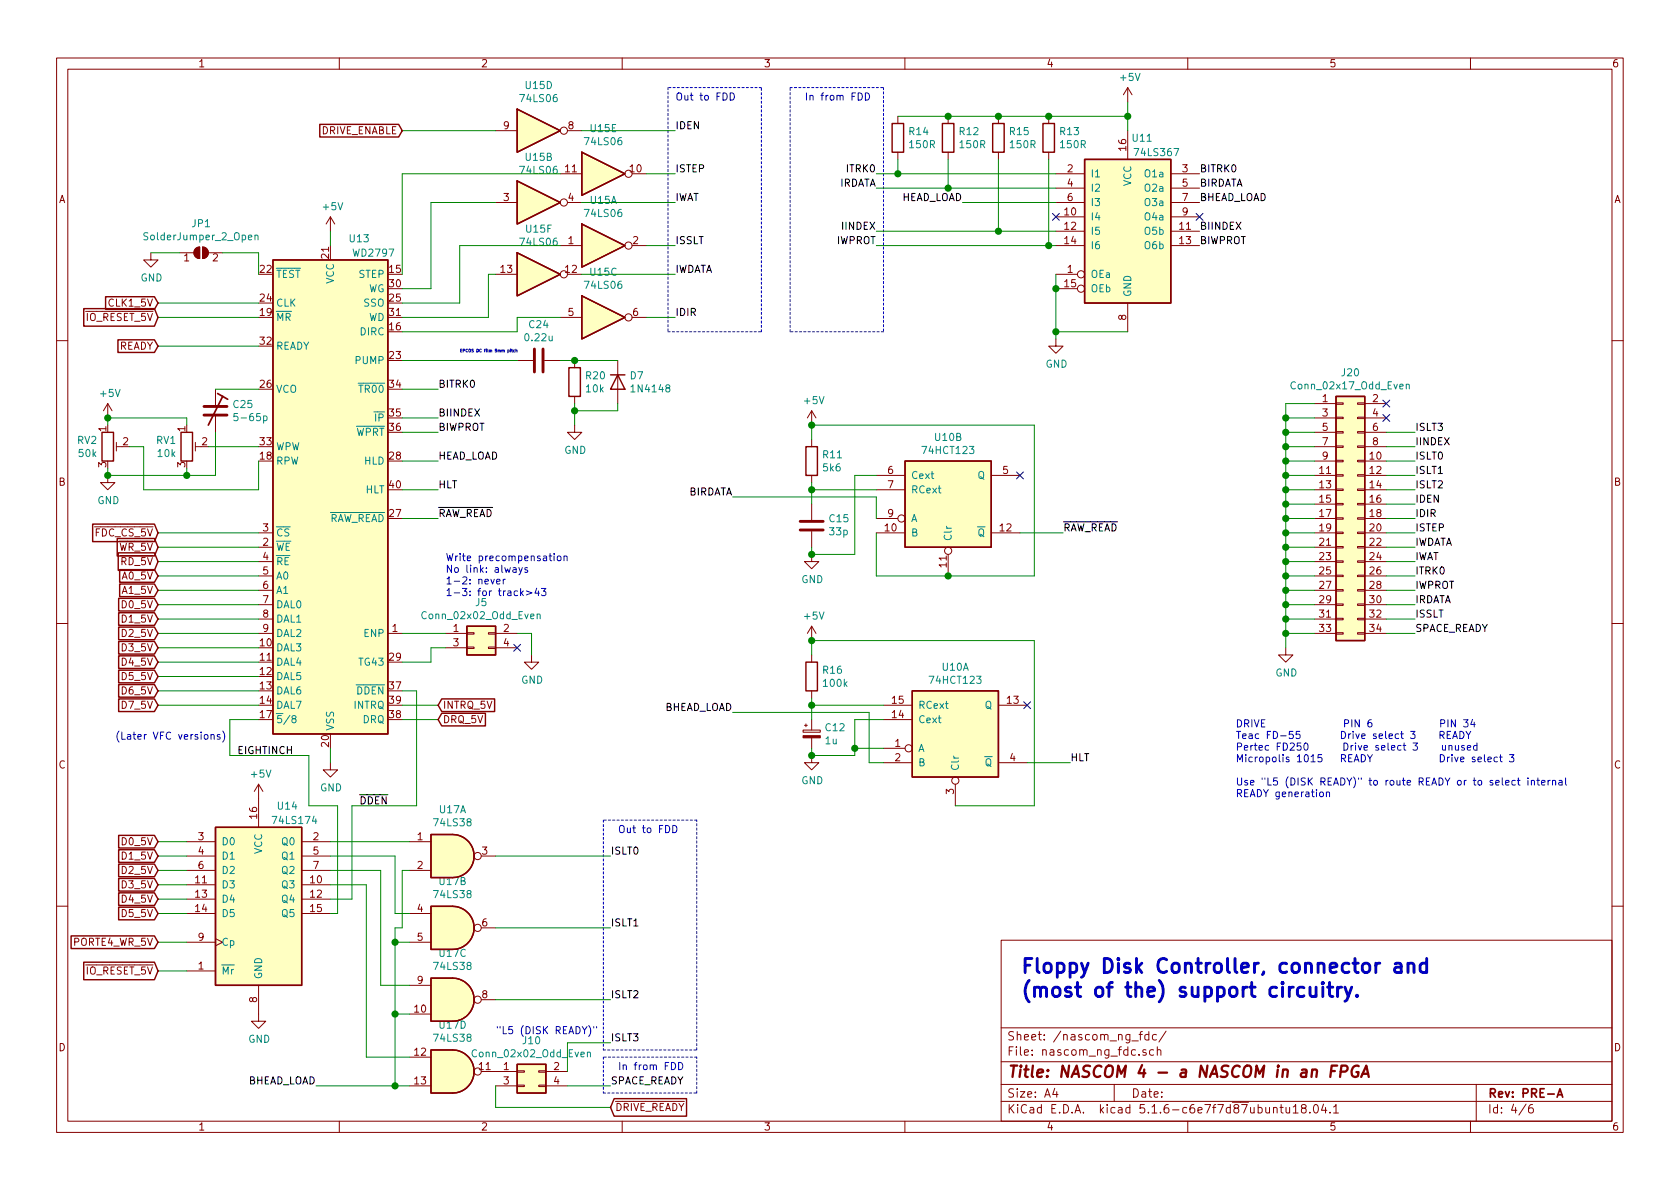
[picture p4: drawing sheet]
<svg xmlns="http://www.w3.org/2000/svg" width="297mm" height="210mm" viewBox="0 0 297 210" stroke-linecap="round" stroke-linejoin="round" font-family="sans-serif">
<g fill="none" stroke="#840000" stroke-width=".18">
<path d="M10 10.3h277v189.9h-277zM12 12.2h273v186.1h-273zM60 10.3v1.9M110 10.3v1.9M160 10.3v1.9M199.4 15.5v2.5M199.4 15.5l-.8 1.3M199.4 15.5l.8 1.3M210 10.3v1.9M260 10.3v1.9M58.4 38.3l-.7 1.3M58.4 38.3v2.6"/>
<path d="M58.4 38.3l.8 1.3M87.6 35.8h3.8M87.6 23.1h3.8M99.1 30.7h3.8M100.3 35.8h2.6M100.3 23.1h2.6M111.8 30.7h2.5M158.7 20.6v1.2M158.7 26.9v1.3M167.6 20.6v1.2M167.6 26.9v1.3M176.5 20.6v1.2"/>
<path d="M176.5 26.9v1.3M185.4 20.6v1.2M185.4 26.9v1.3M186.7 38.3h5.1M186.7 30.7h5.1M186.7 33.3h5.1M186.7 35.8h5.1M199.4 23.1v5.1M207 38.3h5.1M207 30.7h5.1M207 33.3h5.1M207 35.8h5.1"/>
<path d="M26.7 44.7v1.3h1.2l-1.2 1.2-1.3-1.2h1.3M31.7 44.7h2.6M34.6 43.9l.7-.2v2a1.02 1.02 0 0 1-1-.7 1.02 1.02 0 0 1 .3-1.1zM35.8 43.7a1.02 1.02 0 0 1 1 1 1.02 1.02 0 0 1-1 1zM36.8 44.7h2.6M87.6 48.5h3.8M99.1 43.4h3.8M99.1 56.1h3.8M100.3 48.5h2.6M111.8 43.4h2.5M111.8 56.1h2.5M186.7 59.9v1.3h1.3l-1.3 1.3-1.3-1.3h1.3"/>
<path d="M186.7 48.5h3.8M186.7 40.9h5.1M186.7 43.4h5.1M186.7 51h3.8M199.4 53.6v5.1M207 40.9h5.1M207 43.4h5.1M10 60.2h2M19 71.4l-.7 1.2M19 71.4v2.5M19 71.4l.8 1.2M20.6 79h1"/>
<path d="M20.6 78.2v1.6M34.5 79h1.1M34.5 78.2v1.6M38.1 68.8v3.1M38.1 73.4v3M91.4 63.7h2.8M96.3 63.7h2.8M101.6 75.2v1.2h1.3l-1.3 1.3-1.3-1.3h1.3M101.6 63.7v1.3M101.6 70.1v1.3M109.2 63.7v7.7M143.5 72.6v2.6"/>
<path d="M143.5 77.7v1.3M143.5 72.6l-.8 1.3M143.5 72.6l.8 1.3M232.4 71.4h3.8M232.4 73.9h3.8M232.4 76.4h3.8M232.4 79h3.8M236.2 78.9h1.3v.2h-1.3zM236.2 76.3h1.3v.3h-1.3zM236.2 73.8h1.3v.2h-1.3zM236.2 71.2h1.3v.3h-1.3zM240 78.9h1.3v.2h-1.3z"/>
<path d="M240 76.3h1.3v.3h-1.3zM240 73.8h1.3v.2h-1.3zM240 71.2h1.3v.3h-1.3zM241.3 71.4h3.8M241.3 73.9h3.8M241.3 76.4h3.8M241.3 79h3.8M285 60.2h2M19 84.1v1.2h1.3l-1.3 1.3-1.2-1.3h1.2M45.7 94.2h2.6M45.7 96.8h2.6M45.7 99.3h2.6"/>
<path d="M143.5 98v1.3h1.3l-1.3 1.3-1.3-1.3h1.3M143.5 84.1v1.2M143.5 89.1v2.8M143.5 94v2.8M154.9 94.2h5.1M154.9 84.1h5.1M154.9 86.6h5.1M154.9 91.7h3.8M167.6 98v3.8M175.3 94.2h5M175.3 84.1h5M232.4 94.2h3.8"/>
<path d="M232.4 84.1h3.8M232.4 86.6h3.8M232.4 91.7h3.8M232.4 96.8h3.8M232.4 99.3h3.8M232.4 81.5h3.8M232.4 89.1h3.8M236.2 96.6h1.3v.3h-1.3zM236.2 99.2h1.3v.2h-1.3zM236.2 94.1h1.3v.3h-1.3zM236.2 89h1.3v.3h-1.3zM236.2 86.5h1.3v.2h-1.3z"/>
<path d="M236.2 83.9h1.3v.3h-1.3zM236.2 81.4h1.3v.3h-1.3zM236.2 91.6h1.3v.2h-1.3zM240 96.6h1.3v.3h-1.3zM240 99.2h1.3v.2h-1.3zM240 94.1h1.3v.3h-1.3zM240 89h1.3v.3h-1.3zM240 86.5h1.3v.2h-1.3zM240 83.9h1.3v.3h-1.3zM240 81.4h1.3v.3h-1.3zM240 91.6h1.3v.2h-1.3zM241.3 94.2h3.8"/>
<path d="M241.3 84.1h3.8M241.3 86.6h3.8M241.3 91.7h3.8M241.3 96.8h3.8M241.3 99.3h3.8M241.3 81.5h3.8M241.3 89.1h3.8M10 110.3h2M45.7 112h2.6M45.7 101.8h2.6M45.7 104.4h2.6M45.7 106.9h2.6"/>
<path d="M45.7 109.5h2.6M68.6 112h2.5M78.7 112h3.8M78.7 114.5h3.8M82.5 114.4h1.3v.3h-1.3zM82.5 111.9h1.3v.2h-1.3zM86.4 114.4h1.2v.3h-1.2zM86.4 111.9h1.2v.2h-1.2zM87.6 112h3.8M87.6 114.5h3.8M94 115.8v1.3h1.2l-1.2 1.3-1.3-1.3h1.3M143.5 110.7v2.6"/>
<path d="M143.5 115.8v1.3M143.5 110.7l-.8 1.3M143.5 110.7l.8 1.3M227.3 114.5v1.3h1.3l-1.3 1.3-1.2-1.3h1.2M232.4 112h3.8M232.4 101.8h3.8M232.4 104.4h3.8M232.4 106.9h3.8M232.4 109.5h3.8M236.2 101.7h1.3v.3h-1.3zM236.2 104.3h1.3v.2h-1.3zM236.2 106.8h1.3v.3h-1.3z"/>
<path d="M236.2 109.3h1.3v.3h-1.3zM236.2 111.9h1.3v.2h-1.3zM240 101.7h1.3v.3h-1.3zM240 104.3h1.3v.2h-1.3zM240 106.8h1.3v.3h-1.3zM240 109.3h1.3v.3h-1.3zM240 111.9h1.3v.2h-1.3zM241.3 112h3.8M241.3 101.8h3.8M241.3 104.4h3.8M241.3 106.9h3.8M241.3 109.5h3.8"/>
<path d="M285 110.3h2M45.7 138.7v7.6M45.7 138.7l-.7 1.2M45.7 138.7l.8 1.2M58.4 134.9v1.2h1.3l-1.3 1.3-1.3-1.3h1.3M142 129.1h3v.4h-3zM142.2 128.3h.5M142.5 128v.5M143.5 133.6v1.3h1.3l-1.3 1.2-1.3-1.2h1.3M143.5 122.2v1.2M143.5 127.2v1.9M143.5 130.5v1.8"/>
<path d="M156.2 132.3h3.8M156.2 124.7h5.1M156.2 127.2h5.1M156.2 134.9h5.1M168.9 138.7v3.8M176.5 124.7h5.1M176.5 134.9h5.1M33 156.5h5.1M33 159h5.1M33 148.8h5.1M33 151.4h5.1M33 153.9h5.1"/>
<path d="M53.3 156.5h5.1M53.3 159h5.1M53.3 148.8h5.1M53.3 151.4h5.1M53.3 153.9h5.1M72.4 148.8h3.8M72.4 153.9h3.8M85.1 151.4h2.5M10 160.2h2M33 171.7h5.1M33 161.5h5.1M33 166.6h5.1"/>
<path d="M38.1 166l1.3 .6-1.3 .7M45.7 174.2v6.4h1.3l-1.3 1.3-1.3-1.3h1.3M53.3 161.5h5.1M72.4 161.5h3.8M72.4 166.6h3.8M72.4 179.3h3.8M72.4 174.2h3.8M85.1 176.8h2.5M85.1 164.1h2.5M177 166.3h108v32h-108zM285 160.2h2M60 198.3v1.9"/>
<path d="M72.4 192h3.8M72.4 186.9h3.8M85.1 189.5h6.3M87.6 192h3.8M91.4 191.9h1.3v.2h-1.3zM91.4 189.4h1.3v.2h-1.3zM95.2 191.9h1.3v.2h-1.3zM95.2 189.4h1.3v.2h-1.3zM96.5 189.5h3.8M96.5 192h3.8M110 198.3v1.9M160 198.3v1.9"/>
<path d="M177 194.8h108M177 191.8h108M177 187.8h108M177 181.8h108M186.5 192.5l-.4 1h1M186.8 193v1M197 191.8v3M201.4 182.9h.6M202 182.4l-.3 .1-.1 .1v1.3M202.6 185.7l-.3-.1-.2 .2v.2l.5 .2v.3h-.5M203.1 183l-.4-.1-.3 .3 .1 .6 .2 .1 .4-.1M203.1 182.4v1.5"/>
<path d="M204 185.7l-.4-.1-.3 .3v.6l.3 .1 .4-.1M204.5 183l-.5-.1-.2 .3v.6l.2 .1 .5-.1M204.6 185.7l.2-.1 .4 .1 .1 .9M204.6 185.1v1.5M206.2 182.3l-1.3 2M210 198.3v1.9M225.2 196l.2-.2 .3 .1 .1 .9M226.3 195.8h.6M226.5 195.3v1.3l.4 .2M227.4 195.8l.1 .9 .3 .1 .2-.1M228 195.8v1M228.7 195.8l.4-.5v1.5"/>
<path d="M228.7 196.8h.8M230.4 196l-.3-.2v-.3a.48 .48 0 0 1 .8 0l-.1 .4-.7 .2v.4l.3 .3h.3l.2-.3v-.4l-.2-.1M231.6 196.7v.1M232.4 195.4l.2-.1a.8 .8 0 0 1 .5 .8 .8 .8 0 0 1-.5 .7 1 1 0 0 1-.2-1.4zM234 195.2l-.3 1.1h.9M234.4 195.8v1M235.2 196.7v.1M235.8 195.8l.4-.5v1.5M235.8 196.8h.9M260 198.3v1.9M261 191.8v6.5M269.8 195.2l-1.2 2"/>
<path d="M271 195.3a.62 .62 0 0 0-.7 .7v.7l.3 .1 .4-.1 .1-.5-.1-.2-.4-.1-.3 .3"/>
<circle cx="99.7" cy="35.8" r=".63"/>
<circle cx="99.7" cy="23.1" r=".63"/>
<circle cx="111.1" cy="30.7" r=".63"/>
<circle cx="99.7" cy="48.5" r=".63"/>
<circle cx="111.1" cy="56.1" r=".63"/>
<circle cx="111.1" cy="43.4" r=".63"/>
<circle cx="191.1" cy="51" r=".63"/>
<circle cx="191.1" cy="48.5" r=".63"/>
<circle cx="159.4" cy="91.7" r=".63"/>
<circle cx="167.6" cy="97.4" r=".63"/>
<circle cx="160.7" cy="132.3" r=".63"/>
<circle cx="168.9" cy="138" r=".63"/>
<circle cx="84.5" cy="151.4" r=".63"/>
<circle cx="84.5" cy="176.8" r=".63"/>
<circle cx="84.5" cy="164.1" r=".63"/>
<circle cx="84.5" cy="189.5" r=".63"/>
</g>
<path d="M38.5 69.6l1.8 1M39.4 70.1l-2.6 5.1M275.3 194l.5-1.5 .5 1.5M275.5 193.6h.7" fill="none" stroke="#840000" stroke-width=".3"/>
<path d="M235.4 189.4h.6M236.4 188.4h-.9l-.3 2M237.1 189.5h.7a.56 .56 0 0 0 .5-.5 .56 .56 0 0 0-.4-.6h-.7l-.3 2M240.2 188.5a1.01 1.01 0 0 0-1.1 .3 1.01 1.01 0 0 0-.1 1.2 .65 .65 0 0 0 1.1 .3l.1-.7h-.4M240.7 190.4l.9-2 .4 2M240.9 189.9h1" fill="none" stroke="#840000" stroke-width=".41"/>
<g fill="none" stroke="#840000" stroke-width=".25">
<path d="M91.4 19.3l7.7 3.8-7.7 3.8zM56.5 22h14l.6 1.1-.6 1.1h-14zM91.4 32l7.7 3.8-7.7 3.8zM102.9 26.9l7.6 3.8-7.6 3.8zM102.9 39.6l7.6 3.8-7.6 3.8zM157.7 21.8h2.1v5.1h-2.1zM166.6 21.8h2.1v5.1h-2.1zM175.5 21.8h2v5.1h-2zM184.4 21.8h2v5.1h-2zM191.8 28.2h15.2v25.4h-15.2zM14.8 54.6h12.5l.6 1.5-.6 1.6h-12.5zM18.7 52.5h8.6l.6 1.1-.6 1.1h-8.6z"/>
<path d="M48.3 46h20.3v83.8h-20.3zM91.4 44.7l7.7 3.8-7.7 3.8zM102.9 52.3l7.6 3.8-7.6 3.8zM18 76.4h2.1v5.1h-2.1zM20.9 60.1h6.4l.6 1.1-.6 1.1h-6.4zM32 76.4h2v5.1h-2zM100.6 65h2v5.1h-2zM107.9 66.3h2.6M109.2 66.3l1.3 2.5h-2.6zM142.5 79h2v5.1h-2zM236.2 70.1h5.1v43.2h-5.1zM16.4 92.7h10.9l.6 1.5-.6 1.6h-10.9z"/>
<path d="M20.7 95.2h6.6l.6 1.6-.6 1.5h-6.6zM20.9 97.8h6.4l.6 1.5-.6 1.6h-6.4zM160 81.5h15.3v15.3h-15.3zM21 110.9h6.3l.6 1.1-.6 1.1h-6.3zM21 113.4h6.3l.6 1.1-.6 1.2h-6.3zM21 105.8h6.3l.6 1.1-.6 1.1h-6.3zM21 116h6.3l.6 1.1-.6 1.1h-6.3zM21 108.4h6.3l.6 1.1-.6 1.1h-6.3zM21 118.5h6.3l.6 1.1-.6 1.1h-6.3zM21.2 100.7h6.1l.6 1.1-.6 1.2h-6.1zM21.2 103.3h6.1l.6 1.1-.6 1.1h-6.1zM82.5 110.7h5.1v5.1h-5.1z"/>
<path d="M142.5 117.1h2v5.1h-2zM21 121.1h6.3l.6 1.1-.6 1.1h-6.3zM21 123.6h6.3l.6 1.1-.6 1.1h-6.3zM78.1 126.1h7.7v2.3h-7.7l-.6-1.2zM78.1 123.6h9.4v2.2h-9.4l-.6-1.1zM161.3 122.2h15.2v15.2h-15.2zM21 157.9h6.3l.6 1.1-.6 1.1h-6.3zM21 155.3h6.3l.6 1.2-.6 1.1h-6.3zM21 152.8h6.3l.6 1.1-.6 1.1h-6.3zM21 150.3h6.3l.6 1.1-.6 1.1h-6.3zM21 147.7h6.3l.6 1.1-.6 1.2h-6.3zM38.1 146.3h15.2v27.9h-15.2z"/>
<path d="M76.2 147.6h3.8a3.8 3.8 0 0 1 3.8 3.8 3.8 3.8 0 0 1-3.8 3.8h-3.8zM12.6 165.5h14.7l.6 1.1-.6 1.1h-14.7zM14.8 170.1h12.5l.6 1.6-.6 1.5h-12.5zM21 160.4h6.3l.6 1.1-.6 1.2h-6.3zM76.2 173h3.8a3.8 3.8 0 0 1 3.8 3.8 3.8 3.8 0 0 1-3.8 3.8h-3.8zM76.2 160.3h3.8a3.8 3.8 0 0 1 3.8 3.8 3.8 3.8 0 0 1-3.8 3.8h-3.8zM76.2 185.7h3.8a3.8 3.8 0 0 1 3.8 3.8 3.8 3.8 0 0 1-3.8 3.8h-3.8zM91.4 188.2h5.1v5.1h-5.1zM108.6 194.3h12.8v3.1h-12.8l-.7-1.6z"/>
</g>
<g fill="#840000" stroke="#840000" stroke-width=".18">
<path d="M142 130.1h3v.4h-3z"/>
<path d="M34.6 43.9l.7-.2v2a1.02 1.02 0 0 1-1-.7 1.02 1.02 0 0 1 .3-1.1z"/>
<path d="M35.8 43.7a1.02 1.02 0 0 1 1 1 1.02 1.02 0 0 1-1 1z"/>
</g>
<path d="M36.1 73.4h4M36.1 71.9h4M94.5 61.7v4.1M96 61.7v4.1M141.5 92.2h4M141.5 93.7h4" fill="none" stroke="#840000" stroke-width=".51"/>
<g fill="#ffffc2" stroke="#ffffc2" stroke-width=".18">
<path d="M38.1 146.3h15.2v27.9h-15.2z"/>
<path d="M161.3 122.2h15.2v15.2h-15.2z"/>
<path d="M160 81.5h15.3v15.3h-15.3z"/>
<path d="M48.3 46h20.3v83.8h-20.3z"/>
<path d="M236.2 70.1h5.1v43.2h-5.1z"/>
<path d="M191.8 28.2h15.2v25.4h-15.2z"/>
<path d="M82.5 110.7h5.1v5.1h-5.1z"/>
<path d="M91.4 188.2h5.1v5.1h-5.1z"/>
<path d="M80 185.7a3.8 3.8 0 0 1 3.8 3.8 3.8 3.8 0 0 1-3.8 3.8z"/>
<path d="M76.2 185.7h3.8v7.6h-3.8z"/>
<path d="M80 173a3.8 3.8 0 0 1 3.8 3.8 3.8 3.8 0 0 1-3.8 3.8z"/>
<path d="M76.2 173h3.8v7.6h-3.8z"/>
<path d="M80 160.3a3.8 3.8 0 0 1 3.8 3.8 3.8 3.8 0 0 1-3.8 3.8z"/>
<path d="M76.2 160.3h3.8v7.6h-3.8z"/>
<path d="M80 147.6a3.8 3.8 0 0 1 3.8 3.8 3.8 3.8 0 0 1-3.8 3.8z"/>
<path d="M76.2 147.6h3.8v7.6h-3.8z"/>
<path d="M102.9 26.9l7.6 3.8-7.6 3.8z"/>
<path d="M91.4 44.7l7.7 3.8-7.7 3.8z"/>
<path d="M91.4 32l7.7 3.8-7.7 3.8z"/>
<path d="M91.4 19.3l7.7 3.8-7.7 3.8z"/>
<path d="M102.9 52.3l7.6 3.8-7.6 3.8z"/>
<path d="M102.9 39.6l7.6 3.8-7.6 3.8z"/>
</g>
<path d="M45.1 41.7l.2-.1h.3v.8M45.1 41.6v.8M42 73.1h-.6v.6l.4-.1 .3 .3v.3l-.3 .2-.4-.1M46.6 73.6h.4l.2 .2-.1 .5h-.5M248.6 68.1l.2-.2 .3 .1 .1 .8M248.6 67.9v.9M95 108.7l.1-.1h.4v.8M95 108.6v.8M51.9 127.1l-.2-.1v-.3l.4-.2 .2 .3v.2l-.6 .1-.1 .2 .1 .4 .2 .1h.3l.1-.2v-.3l-.2-.2M103.9 186.2l.1-.2 .3 .1 .1 .8M103.9 186v.9" fill="none" stroke="#008484" stroke-width=".18"/>
<g fill="none" stroke="#0000c2" stroke-width=".18" stroke-dasharray=".4 .4">
<path d="M118.1 15.5v43.2M134.6 15.5h-16.5M139.7 15.5h16.5M156.2 15.5v43.2M118.1 58.7h16.5M134.6 58.7v-43.2M139.7 58.7v-43.2M156.2 58.7h-16.5M106.7 145v40.7M123.2 145h-16.5M106.7 185.7h16.5M106.7 186.9v6.4"/>
<path d="M106.7 193.3h16.5M123.2 185.7v-40.7M123.2 193.3v-6.4M123.2 186.9h-16.5"/>
</g>
<g fill="none" stroke="#008400" stroke-width=".18">
<path d="M199.4 18v5.1M71.1 23.1h16.5M87.6 35.8h-11.4v15.2h-5.1M99.1 30.7h-28v17.8M102.9 35.8h16.5M102.9 23.1h16.5M114.3 30.7h5.1M154.9 30.7h31.8M154.9 33.3h31.8M158.7 28.2v2.5M158.7 20.6h40.7M167.6 28.2v5.1"/>
<path d="M170.2 35.8h16.5M176.5 28.2v12.7M185.4 28.2v15.2M26.7 44.7h5M27.9 56.1h17.8M27.9 53.6h17.8M39.4 44.7h6.3v3.8M58.4 40.9v2.5M87.6 48.5h-1.2v7.6h-15.3M99.1 56.1h-7.7v2.6h-20.3M99.1 43.4h-17.8v10.2h-10.2M102.9 48.5h16.5"/>
<path d="M114.3 43.4h5.1M114.3 56.1h5.1M154.9 43.4h31.8M154.9 40.9h31.8M186.7 58.7h12.7M186.7 48.5v11.4M19 75.2v-1.3h14v1.3M22.9 79h2.5v7.6h20.3v-5.1M27.9 61.2h17.8M36.8 79h8.9M38.1 76.4v7.7h-19.1v-1.3M38.1 68.8h7.6"/>
<path d="M71.1 73.9h6.4M71.1 76.4h6.4M71.1 63.7h20.3M71.1 68.8h6.4M99.1 63.7h10.1M101.6 71.4v3.8M109.2 71.4v1.2h-7.6M143.5 77.7v-2.5h39.4v26.6h-28v-7.6M227.3 79h5.1M227.3 73.9h5.1M227.3 76.4h5.1M232.4 71.4h-5.1v43.1"/>
<path d="M245.1 79h5.1M245.1 76.4h5.1M27.9 94.2h17.8M27.9 96.8h17.8M27.9 99.3h17.8M33 82.8v1.3M71.1 81.5h6.4M71.1 86.6h6.4M71.1 91.7h6.4M129.5 87.9h25.4v3.8M143.5 86.6h11.4M143.5 85.3v3.8"/>
<path d="M154.9 84.1h-3.8v13.9h-7.6v-1.2M180.3 94.2h7.7M227.3 84.1h5.1M227.3 81.5h5.1M227.3 86.6h5.1M227.3 89.1h5.1M227.3 91.7h5.1M227.3 94.2h5.1M227.3 96.8h5.1M227.3 99.3h5.1M245.1 84.1h5.1M245.1 81.5h5.1"/>
<path d="M245.1 86.6h5.1M245.1 89.1h5.1M245.1 91.7h5.1M245.1 94.2h5.1M245.1 96.8h5.1M245.1 99.3h5.1M27.9 112h17.8M27.9 114.5h17.8M27.9 117.1h17.8M27.9 106.9h17.8M27.9 101.8h17.8M27.9 104.4h17.8"/>
<path d="M27.9 109.5h17.8M27.9 119.6h17.8M71.1 112h7.6M78.7 114.5h-2.5v2.6h-5.1M91.4 112h2.6v3.8M143.5 115.8v-2.5h39.4v29.2h-14M227.3 112h5.1M227.3 106.9h5.1M227.3 101.8h5.1M227.3 104.4h5.1M227.3 109.5h5.1M245.1 112h5.1"/>
<path d="M245.1 106.9h5.1M245.1 101.8h5.1M245.1 104.4h5.1M245.1 109.5h5.1M27.9 124.7h17.8M27.9 122.2h17.8M45.7 127.2h-5.1v6.4h14v8.9h5.1v19h-1.3M58.4 132.3v2.6M71.1 122.2h2.6v20.3h-11.5v16.5h-3.8M71.1 127.2h6.4M71.1 124.7h6.4M129.5 126h24.2v8.9h2.5"/>
<path d="M143.5 124.7h12.7M143.5 123.4v3.8M151.1 132.3h5.1M156.2 127.2h-5.1v6.4h-7.6v-1.3M181.6 134.9h7.6M27.9 153.9h5.1M27.9 148.8h5.1M27.9 151.4h5.1M27.9 156.5h5.1M27.9 159h5.1M58.4 153.9h8.9v20.3h5.1M58.4 148.8h14"/>
<path d="M58.4 151.4h11.4v10.1h2.6M58.4 156.5h6.4v30.4h7.6M72.4 153.9h-1.3v10.2h-1.3v27.9M87.6 151.4h20.3M27.9 166.6h5.1M27.9 161.5h5.1M27.9 171.7h5.1M69.8 179.3h2.6M69.8 166.6h2.6M87.6 164.1h20.3M87.6 176.8h20.3M55.9 192h16.5"/>
<path d="M87.6 192v3.8h20.3M100.3 192h7.6M107.9 184.4h-7.6v5.1"/>
</g>
<g fill="none" stroke="#0000c2" stroke-width=".18">
<path d="M129.1 16.4a.64 .64 0 0 1 .7 .7 .64 .64 0 0 1-.7 .6zM151.7 16.4a.64 .64 0 0 1 .8 .7 .64 .64 0 0 1-.8 .6zM153 16.4a.64 .64 0 0 1 .8 .7 .64 .64 0 0 1-.8 .6zM89.8 61.9l.2 .1v.2h-.2M90.2 61.7h.1M90.2 61.9v.3M90.4 61.9h.2M90.5 61.7v.5h.1M91 61.9l-.2 .1v.2h.2M91.2 61.9h.2v.3M91.2 61.7v.5M97.1 98.3h.5"/>
<path d="M97.3 97.9v1.1l.3 .2M98 97.9v.1M98 98.3v.9M98.6 98.4l.3-.1 .2 .1 .1 .5-.1 .2-.3 .1-.2-.2zM99.7 98.4l.2-.1 .3 .1 .1 .8M99.7 98.3v.9M86.8 102.4l.3 .9 .3-.9M87.8 102.8l.6-.1v-.2l-.4-.1-.2 .2 .1 .6h.5M89 102.4v.9M89.3 102.4l-.2 .1-.1 .2M90.7 100.4h.5l.1 .8M91.3 100.7h-.5l-.1 .2 .1 .3h.5"/>
<path d="M91.7 100.4l.3 .8M92.2 104.8l.3 .5M92.4 100.4l-.5 1.1-.2 .1M92.5 104.5l-.5 .5M93.1 104.5l1 .3-1 .4M93.3 100.4h-.3l-.2 .2v.1l.5 .2v.3h-.5M94.9 104l-.3 .9h.8M95.2 104.5v.8M95.7 104.1h.8l-.4 .4 .4 .2v.5l-.2 .1-.6-.1M37.3 130l.2-.1h.3l.1 .8M37.3 129.9v.8M38.9 129.9h-.3l-.2 .2 .1 .1 .4 .2v.3h-.5"/>
<path d="M39.4 129.3a1.47 1.47 0 0 1 0 1.9M228.6 129.3h-.6l-.1 .6 .5-.1 .3 .3v.3l-.3 .2-.5-.1M229.8 129.3h-.6v.6l.1-.1 .5 .1v.6l-.2 .1-.4-.1M230 131.4h-.6l-.1 .6 .2-.1h.4l.1 .6-.2 .2-.5-.2M230.7 131.5l.1-.1a.67 .67 0 0 1 .5 .6 .67 .67 0 0 1-.5 .7l-.3-.5zM231.8 133.8l.4-.4v1.3M231.8 134.7h.7M237.2 129.3a.64 .64 0 0 1 .7 .7 .64 .64 0 0 1-.7 .6zM237.6 131.4a.64 .64 0 0 1 .7 .6 .64 .64 0 0 1-.7 .7zM237.7 127.9l.7-.1v-.4l-.2-.1h-.5v1.2M238.5 129.8v.8M238.8 129.8l-.3 .2"/>
<path d="M238.9 131.8v.9M239 127.3v1.2M239.1 133.4h-.6v1.3h.6M239.2 129.3v.2M239.2 131.8l-.3 .2M239.2 129.8v.8M239.4 134.7l.5-1.3 .4 1.3M239.5 134.4h.7M239.7 131.4v.1M239.7 131.8v.9M239.7 129.8l.3 .8 .3-.8M240.2 131.8l.3 .9 .3-.9"/>
<path d="M240.3 127.3v1.2l-.7-1.2v1.2M240.7 133.4a.64 .64 0 0 1 .7 .7 .64 .64 0 0 1-.7 .6zM240.8 130.2l.6-.1-.1-.3h-.4l-.1 .1v.7h.5M241.2 132.2l.6-.1-.1-.2-.3-.1-.2 .2v.6h.5M241.8 133.4l.4 .7 .4-.7M242.2 134.1v.6M242.4 127.3h-.3a.87 .87 0 0 0 0 1.2l.4-.1v-.5l-.4-.1-.2 .2M243.3 129.8h-.3l-.2 .1 .1 .2 .4 .1v.4h-.5M243.7 131.9l-.3-.1-.2 .2 .1 .2 .4 .1v.3h-.5M244.3 132.2l.6-.1-.1-.2-.4-.1-.1 .2v.6h.5M254.6 130l.6-.1 .1-.1v-.3l-.2-.2h-.5v1.3M254.7 133.4a.64 .64 0 0 1 .7 .7 .64 .64 0 0 1-.7 .6z"/>
<path d="M254.7 127.9h.6l.1-.5-.2-.1h-.5v1.2M254.9 130l.4 .6M255 131.8l.1 .8 .3 .1 .2-.2M255.6 131.8v.9M255.9 129.9h.4M255.9 133.9v.8M256 127.3v1.2M256.2 131.9l.2-.1 .3 .1v.8M256.2 131.8v.9M256.3 133.9l-.4 .2M256.5 129.3h-.6v1.3h.6M256.7 133.4v.2"/>
<path d="M256.7 133.9v.8M256.8 130.6l.5-1.3 .4 1.3M257 130.2h.6M257.2 133.9l.3 .8 .3-.8M257.3 127.3v1.2l-.7-1.2v1.2M257.3 131.8l.1 .8 .3 .1 .2-.2M257.9 131.8v.9M258.1 129.3a.64 .64 0 0 1 .8 .7 .64 .64 0 0 1-.8 .6zM258.2 134.3l.7-.1-.1-.3h-.4l-.2 .2 .1 .6h.5M258.8 127.3h.8l-.4 .5 .3 .1v.5l-.2 .1-.5-.1M258.9 131.9l-.3-.1-.2 .2 .1 .2 .4 .1v.3h-.5M259.2 129.3l.4 .7 .4-.7"/>
<path d="M259.4 132.2l.6-.1v-.2l-.4-.1-.2 .2 .1 .6h.5M259.6 130v.6M260.3 127.2l-.3 .9h.8M260.7 127.7v.8M260.8 133.9h-.3l-.2 .2v.1l.5 .2v.3h-.5M261.1 131.9l-.3-.1-.3 .2 .2 .6h.4M261.1 131.4v1.3M261.3 134.3l.6-.1v-.3h-.4l-.2 .2 .1 .6h.5M262.5 133.4v1.1l.2 .2M263.1 134.3l.6-.1-.1-.3h-.4l-.1 .2v.6h.5M264.8 133.9h-.4l-.2 .2 .1 .6h.5M265.1 133.9h.5"/>
<path d="M265.3 133.4v1.1l.3 .2M266.2 138.4l.6-.1v-.3h-.4l-.2 .2 .1 .6h.5M266.9 133.4h.8l-.4 .5 .3 .2v.5l-.2 .1-.5-.1M267.9 138h-.4l-.2 .2 .1 .6h.5M268.3 138h.5M268.5 137.6v1.1l.3 .1M270.2 137.6v.1M270.2 138v.8M270.8 138.1l.1-.1h.3l.1 .8M270.8 138v.8M271.7 138h.5M271.9 137.6v1.1l.3 .1"/>
<path d="M272.6 138.4l.6-.1-.1-.3h-.4l-.1 .2v.6h.5M273.7 138v.8M274.1 138l-.4 .2M274.5 138.1l.2-.1h.3l.1 .8M274.5 138v.8M275.7 138h.4l.1 .8M276.2 138.3h-.4l-.2 .2 .2 .3h.4M276.8 137.6v1.1l.2 .1M118.9 146a.64 .64 0 0 1 .8 .6 .64 .64 0 0 1-.8 .6zM233.4 140.2l.2-.2 .3 .2 .1 .5-.1 .1-.3 .1-.2-.1zM234.5 140.2l.2-.2 .3 .1 .1 .8M234.5 140v.9"/>
<path d="M102.9 181.5l.5 .7 .4-.7M104.1 181.4a1.47 1.47 0 0 1 0 1.9M105 181.5v.3M105.5 181.5v.3M118.7 187.9a.64 .64 0 0 1 .8 .6 .64 .64 0 0 1-.8 .6zM120 187.9a.64 .64 0 0 1 .7 .6 .64 .64 0 0 1-.7 .6z"/>
</g>
<g fill="none" stroke="#0000c2" stroke-width=".51">
<path d="M231.6 174.6v1.3l.1 .2a.67 .67 0 0 0 1-.1M232.7 174.6v1.6M233.9 174.6v1.6M234.7 174.6h1M235.1 173.7v2.2l.1 .2 .5 .1M236.5 174.6v1.6M237.2 174.6a.59 .59 0 0 0-.7 .4M237.8 174.6l.6 1.6M239 174.6l-.8 2.2-.4 .3M239.9 176l.2 .1-.2 .1-.1-.1 .1-.1v.2M246.7 170.4l.2-.1 .7 .1 .2 .3v1.3M247.8 170.9l-.3 .1h-.6a.48 .48 0 0 0-.4 .5 .48 .48 0 0 0 .4 .5h.6l.3-.1"/>
<path d="M248.9 170.6a.62 .62 0 0 1 1.1 .1v1.3M248.9 170.3v1.7M252.2 170.4a.82 .82 0 0 0-1 .2l-.1 .2 .1 .9 .3 .3 .7-.1M252.2 169.5v2.5"/>
</g>
<g fill="#008400" stroke="#008400" stroke-width=".25">
<circle cx="176.5" cy="20.6" r=".51"/>
<circle cx="167.6" cy="20.6" r=".51"/>
<circle cx="185.4" cy="43.4" r=".51"/>
<circle cx="176.5" cy="40.9" r=".51"/>
<circle cx="143.5" cy="113.3" r=".51"/>
<circle cx="19" cy="73.9" r=".51"/>
<circle cx="33" cy="84.1" r=".51"/>
<circle cx="19" cy="84.1" r=".51"/>
<circle cx="186.7" cy="51" r=".51"/>
<circle cx="186.7" cy="58.7" r=".51"/>
<circle cx="227.3" cy="94.2" r=".51"/>
<circle cx="69.9" cy="179.3" r=".51"/>
<circle cx="69.9" cy="166.6" r=".51"/>
<circle cx="143.5" cy="75.2" r=".51"/>
<circle cx="227.3" cy="89.1" r=".51"/>
<circle cx="143.5" cy="98" r=".51"/>
<circle cx="227.3" cy="91.7" r=".51"/>
<circle cx="143.5" cy="86.6" r=".51"/>
<circle cx="227.3" cy="112" r=".51"/>
<circle cx="185.4" cy="20.6" r=".51"/>
<circle cx="227.3" cy="109.5" r=".51"/>
<circle cx="227.3" cy="96.8" r=".51"/>
<circle cx="143.5" cy="124.7" r=".51"/>
<circle cx="227.3" cy="99.3" r=".51"/>
<circle cx="227.3" cy="101.8" r=".51"/>
<circle cx="227.3" cy="104.4" r=".51"/>
<circle cx="227.3" cy="106.9" r=".51"/>
<circle cx="227.3" cy="86.6" r=".51"/>
<circle cx="143.5" cy="133.6" r=".51"/>
<circle cx="69.9" cy="192" r=".51"/>
<circle cx="227.3" cy="84.1" r=".51"/>
<circle cx="151.1" cy="132.3" r=".51"/>
<circle cx="101.6" cy="72.6" r=".51"/>
<circle cx="227.3" cy="81.5" r=".51"/>
<circle cx="167.6" cy="101.8" r=".51"/>
<circle cx="227.3" cy="79" r=".51"/>
<circle cx="101.6" cy="63.7" r=".51"/>
<circle cx="227.3" cy="76.4" r=".51"/>
<circle cx="158.8" cy="30.7" r=".51"/>
<circle cx="227.3" cy="73.9" r=".51"/>
<circle cx="167.6" cy="33.3" r=".51"/>
<circle cx="199.4" cy="20.6" r=".51"/>
</g>
<g fill="none" stroke="#000084" stroke-width=".18">
<path d="M186.1 37.7l1.2 1.3M187.3 37.7l-1.2 1.3M211.5 37.7l1.2 1.3M212.7 37.7l-1.2 1.3M244.5 73.3l1.2 1.2M244.5 70.8l1.2 1.2M245.7 73.3l-1.2 1.2M245.7 70.8l-1.2 1.2M179.7 83.5l1.2 1.2M180.9 83.5l-1.2 1.2M90.8 113.9l1.2 1.3M92 113.9l-1.2 1.3"/>
<path d="M181 124.1l1.2 1.2M182.2 124.1l-1.2 1.2"/>
</g>
<g font-size="3.5" fill="#0000c2">
<text x="180.3" y="172.1">Floppy Disk Controller, connector and</text>
<text x="180.3" y="176.3">(most of the) support circuitry.</text>
</g>
<text font-size="2.8" fill="#840000" x="178" y="190.5">Title: NASCOM 4 - a NASCOM in an FPGA</text>
<g font-size="2.1" fill="#840000">
<text x="178" y="184">Sheet: /nascom_ng_fdc/</text>
<text x="178" y="186.7">File: nascom_ng_fdc.sch</text>
<text x="178" y="196.9">KiCad E.D.A. kicad 5.1.6-c6e7f7d87ubuntu18.04.1</text>
<text x="178" y="194.1">Size: A4</text>
<text x="200" y="194.1">Date:</text>
<text x="263" y="194.1">Rev: PRE-A</text>
<text x="263" y="196.9">Id: 4/6</text>
</g>
<g font-size="1.8" fill="#840000">
<text x="35" y="11.9">1</text>
<text x="85" y="11.9">2</text>
<text x="135" y="11.9">3</text>
<text x="185" y="11.9">4</text>
<text x="235" y="11.9">5</text>
<text x="285" y="11.9">6</text>
<text x="56.7" y="23.7">DRIVE_ENABLE</text>
<text x="89.1" y="22.9">9</text>
<text x="100.5" y="22.9">8</text>
<text x="199.1" y="26.6" transform="rotate(-90 199.1 26.6)">16</text>
<text x="10.4" y="35.9">A</text>
<text x="89.1" y="35.6">3</text>
<text x="100" y="30.5">11</text>
<text x="100.5" y="35.6">4</text>
<text x="111.4" y="30.5">10</text>
<text x="188.7" y="30.5">2</text>
<text x="188.7" y="33">4</text>
<text x="188.7" y="35.6">6</text>
<text x="209.1" y="30.5">3</text>
<text x="209.1" y="33">5</text>
<text x="209.1" y="35.6">7</text>
<text x="285.4" y="35.9">A</text>
<text x="188.3" y="38.1">10</text>
<text x="188.3" y="40.6">12</text>
<text x="208.6" y="40.6">11</text>
<text x="209.1" y="38.1">9</text>
<text x="32.5" y="46.2">1</text>
<text x="37.6" y="46.2">2</text>
<text x="58.2" y="45.7" transform="rotate(-90 58.2 45.7)">21</text>
<text x="100.5" y="43.2">1</text>
<text x="111.9" y="43.2">2</text>
<text x="188.3" y="43.2">14</text>
<text x="208.6" y="43.2">13</text>
<text x="46" y="48.3">22</text>
<text x="46" y="53.3">24</text>
<text x="68.9" y="48.3">15</text>
<text x="68.9" y="53.3">25</text>
<text x="68.9" y="50.8">30</text>
<text x="88.6" y="48.3">13</text>
<text x="100" y="48.3">12</text>
<text x="188.3" y="50.8">15</text>
<text x="188.7" y="48.3">1</text>
<text x="15.3" y="56.8">IO_RESET_5V</text>
<text x="19.4" y="54.2">CLK1_5V</text>
<text x="46" y="55.9">19</text>
<text x="68.9" y="58.4">16</text>
<text x="68.9" y="55.9">31</text>
<text x="100.5" y="55.9">5</text>
<text x="111.9" y="55.9">6</text>
<text x="199.1" y="56.6" transform="rotate(-90 199.1 56.6)">8</text>
<text x="21" y="61.8">READY</text>
<text x="46" y="61">32</text>
<text x="68.9" y="63.5">23</text>
<text x="46" y="68.6">26</text>
<text x="68.9" y="68.6">34</text>
<text x="233.8" y="71.1">1</text>
<text x="242.7" y="71.1">2</text>
<text x="18.8" y="76.3" transform="rotate(-90 18.8 76.3)">1</text>
<text x="32.8" y="76.3" transform="rotate(-90 32.8 76.3)">1</text>
<text x="68.9" y="73.7">35</text>
<text x="68.9" y="76.2">36</text>
<text x="233.8" y="73.7">3</text>
<text x="233.8" y="76.2">5</text>
<text x="242.7" y="73.7">4</text>
<text x="242.7" y="76.2">6</text>
<text x="18.8" y="82.6" transform="rotate(-90 18.8 82.6)">3</text>
<text x="21.7" y="78.7">2</text>
<text x="32.8" y="82.6" transform="rotate(-90 32.8 82.6)">3</text>
<text x="35.7" y="78.7">2</text>
<text x="46" y="81.3">18</text>
<text x="46" y="78.7">33</text>
<text x="68.9" y="81.3">28</text>
<text x="157" y="83.8">6</text>
<text x="177.3" y="83.8">5</text>
<text x="233.3" y="83.8">11</text>
<text x="233.8" y="78.7">7</text>
<text x="233.8" y="81.3">9</text>
<text x="242.2" y="81.3">10</text>
<text x="242.2" y="83.8">12</text>
<text x="242.7" y="78.7">8</text>
<text x="10.4" y="85.9">B</text>
<text x="68.9" y="86.4">40</text>
<text x="157" y="86.4">7</text>
<text x="233.3" y="86.4">13</text>
<text x="233.3" y="88.9">15</text>
<text x="242.2" y="86.4">14</text>
<text x="242.2" y="88.9">16</text>
<text x="285.4" y="85.9">B</text>
<text x="16.9" y="94.9">FDC_CS_5V</text>
<text x="46.5" y="94">3</text>
<text x="68.9" y="91.4">27</text>
<text x="156.5" y="94">10</text>
<text x="157" y="91.4">9</text>
<text x="176.8" y="94">12</text>
<text x="233.3" y="91.4">17</text>
<text x="233.3" y="94">19</text>
<text x="242.2" y="91.4">18</text>
<text x="242.2" y="94">20</text>
<text x="21.1" y="97.4">WR_5V</text>
<text x="21.5" y="99.9">RD_5V</text>
<text x="46.5" y="96.5">2</text>
<text x="46.5" y="99.1">4</text>
<text x="46.5" y="101.6">5</text>
<text x="167.4" y="100.3" transform="rotate(-90 167.4 100.3)">11</text>
<text x="233.3" y="96.5">21</text>
<text x="233.3" y="99.1">23</text>
<text x="233.3" y="101.6">25</text>
<text x="242.2" y="96.5">22</text>
<text x="242.2" y="99.1">24</text>
<text x="242.2" y="101.6">26</text>
<text x="21.7" y="102.5">A0_5V</text>
<text x="21.7" y="105">A1_5V</text>
<text x="21.7" y="107.6">D0_5V</text>
<text x="46.5" y="104.1">6</text>
<text x="46.5" y="106.7">7</text>
<text x="233.3" y="104.1">27</text>
<text x="233.3" y="106.7">29</text>
<text x="242.2" y="104.1">28</text>
<text x="242.2" y="106.7">30</text>
<text x="21.7" y="112.6">D2_5V</text>
<text x="21.7" y="110.1">D1_5V</text>
<text x="46.5" y="109.2">8</text>
<text x="46.5" y="111.8">9</text>
<text x="69.4" y="111.8">1</text>
<text x="80.2" y="111.8">1</text>
<text x="89.1" y="111.8">2</text>
<text x="233.3" y="109.2">31</text>
<text x="233.3" y="111.8">33</text>
<text x="242.2" y="109.2">32</text>
<text x="242.2" y="111.8">34</text>
<text x="21.7" y="115.2">D3_5V</text>
<text x="21.7" y="117.7">D4_5V</text>
<text x="46" y="114.3">10</text>
<text x="46" y="116.8">11</text>
<text x="46" y="119.4">12</text>
<text x="68.9" y="116.8">29</text>
<text x="80.2" y="114.3">3</text>
<text x="89.1" y="114.3">4</text>
<text x="21.7" y="122.8">D6_5V</text>
<text x="21.7" y="125.3">D7_5V</text>
<text x="21.7" y="120.3">D5_5V</text>
<text x="46" y="121.9">13</text>
<text x="46" y="124.5">14</text>
<text x="68.9" y="121.9">37</text>
<text x="68.9" y="124.5">39</text>
<text x="78.3" y="125.3">INTRQ_5V</text>
<text x="157.8" y="124.5">15</text>
<text x="178.1" y="124.5">13</text>
<text x="46" y="127">17</text>
<text x="68.9" y="127">38</text>
<text x="78.3" y="127.9">DRQ_5V</text>
<text x="157.8" y="127">14</text>
<text x="10.4" y="135.9">C</text>
<text x="58.2" y="132" transform="rotate(-90 58.2 132)">20</text>
<text x="158.3" y="132.1">1</text>
<text x="158.3" y="134.6">2</text>
<text x="178.6" y="134.6">4</text>
<text x="285.4" y="135.9">C</text>
<text x="168.7" y="140.4" transform="rotate(-90 168.7 140.4)">3</text>
<text x="21.7" y="149.5">D0_5V</text>
<text x="35.1" y="148.6">3</text>
<text x="45.5" y="144.7" transform="rotate(-90 45.5 144.7)">16</text>
<text x="55.4" y="148.6">2</text>
<text x="73.8" y="148.6">1</text>
<text x="21.7" y="154.6">D2_5V</text>
<text x="21.7" y="152">D1_5V</text>
<text x="35.1" y="151.1">4</text>
<text x="35.1" y="153.7">6</text>
<text x="55.4" y="151.1">5</text>
<text x="55.4" y="153.7">7</text>
<text x="73.8" y="153.7">2</text>
<text x="85.2" y="151.1">3</text>
<text x="21.7" y="159.6">D4_5V</text>
<text x="21.7" y="157.1">D3_5V</text>
<text x="34.6" y="156.2">11</text>
<text x="34.6" y="158.7">13</text>
<text x="34.6" y="161.3">14</text>
<text x="54.9" y="156.2">10</text>
<text x="54.9" y="158.7">12</text>
<text x="54.9" y="161.3">15</text>
<text x="73.8" y="161.3">4</text>
<text x="13" y="167.3">PORTE4_WR_5V</text>
<text x="21.7" y="162.2">D5_5V</text>
<text x="35.1" y="166.4">9</text>
<text x="73.8" y="166.4">5</text>
<text x="85.2" y="163.8">6</text>
<text x="15.3" y="172.3">IO_RESET_5V</text>
<text x="35.1" y="171.4">1</text>
<text x="73.8" y="174">9</text>
<text x="45.5" y="177.3" transform="rotate(-90 45.5 177.3)">8</text>
<text x="73.3" y="179.1">10</text>
<text x="85.2" y="176.5">8</text>
<text x="10.4" y="185.9">D</text>
<text x="285.4" y="185.9">D</text>
<text x="73.3" y="186.7">12</text>
<text x="73.3" y="191.8">13</text>
<text x="84.8" y="189.2">11</text>
<text x="89.1" y="189.2">1</text>
<text x="89.1" y="191.8">3</text>
<text x="97.9" y="189.2">2</text>
<text x="97.9" y="191.8">4</text>
<text x="108.7" y="196.5">DRIVE_READY</text>
<text x="35" y="199.9">1</text>
<text x="85" y="199.9">2</text>
<text x="135" y="199.9">3</text>
<text x="185" y="199.9">4</text>
<text x="235" y="199.9">5</text>
<text x="285" y="199.9">6</text>
</g>
<g font-size="1.8" fill="#008484">
<text x="93" y="15.7">U15D</text>
<text x="198.2" y="14.3">+5V</text>
<text x="92.2" y="18.1">74LS06</text>
<text x="104.5" y="23.4">U15E</text>
<text x="160.8" y="23.9">R14</text>
<text x="169.7" y="23.9">R12</text>
<text x="178.6" y="23.9">R15</text>
<text x="187.5" y="23.9">R13</text>
<text x="93" y="28.4">U15B</text>
<text x="103.6" y="25.7">74LS06</text>
<text x="160.9" y="26.2">150R</text>
<text x="169.8" y="26.2">150R</text>
<text x="178.7" y="26.2">150R</text>
<text x="187.6" y="26.2">150R</text>
<text x="200.3" y="25.1">U11</text>
<text x="200.9" y="27.6">74LS367</text>
<text x="92.2" y="30.8">74LS06</text>
<text x="192.8" y="31.4">I1</text>
<text x="192.8" y="33.9">I2</text>
<text x="200" y="32.9" transform="rotate(-90 200 32.9)">VCC</text>
<text x="202.6" y="31.4">O1a</text>
<text x="202.6" y="33.9">O2a</text>
<text x="34" y="40.2">JP1</text>
<text x="57.2" y="37.2">+5V</text>
<text x="93.1" y="41.1">U15F</text>
<text x="103.6" y="38.4">74LS06</text>
<text x="104.4" y="36.1">U15A</text>
<text x="192.8" y="39">I4</text>
<text x="192.8" y="41.5">I5</text>
<text x="192.8" y="36.4">I3</text>
<text x="202.6" y="41.5">O5b</text>
<text x="202.6" y="36.4">O3a</text>
<text x="202.6" y="39">O4a</text>
<text x="25.9" y="42.5">SolderJumper_2_Open</text>
<text x="61.9" y="42.8">U13</text>
<text x="62.6" y="45.4">WD2797</text>
<text x="92.2" y="43.5">74LS06</text>
<text x="192.8" y="44.1">I6</text>
<text x="202.6" y="44.1">O6b</text>
<text x="24.8" y="49.8">GND</text>
<text x="48.8" y="49.1">TEST</text>
<text x="59.1" y="50.2" transform="rotate(-90 59.1 50.2)">VCC</text>
<text x="63.4" y="49.1">STEP</text>
<text x="65" y="51.7">WG</text>
<text x="103.6" y="51.1">74LS06</text>
<text x="104.4" y="48.8">U15C</text>
<text x="192.8" y="49.1">OEa</text>
<text x="192.8" y="51.7">OEb</text>
<text x="200" y="52.6" transform="rotate(-90 200 52.6)">GND</text>
<text x="48.8" y="56.8">MR</text>
<text x="48.8" y="54.2">CLK</text>
<text x="63.8" y="59.3">DIRC</text>
<text x="64.3" y="54.2">SSO</text>
<text x="65.1" y="56.8">WD</text>
<text x="93.6" y="58">C24</text>
<text x="48.8" y="61.8">READY</text>
<text x="63" y="64.4">PUMP</text>
<text x="93" y="60.3">0.22u</text>
<text x="184.9" y="65">GND</text>
<text x="17.8" y="70.2">+5V</text>
<text x="48.8" y="69.5">VCO</text>
<text x="63.8" y="69.5">TR00</text>
<text x="103.7" y="67.1">R20</text>
<text x="103.7" y="69.4">10k</text>
<text x="111.5" y="67.1">D7</text>
<text x="111.9" y="69.4">1N4148</text>
<text x="142.3" y="71.5">+5V</text>
<text x="228.7" y="68.9">Conn_02x17_Odd_Even</text>
<text x="237.3" y="66.5">J20</text>
<text x="41.3" y="72.2">C25</text>
<text x="42" y="74.5">5-65p</text>
<text x="62.9" y="77.1">WPRT</text>
<text x="66.4" y="74.5">IP</text>
<text x="165.4" y="78">U10B</text>
<text x="13.7" y="78.5">RV2</text>
<text x="14" y="80.8">50k</text>
<text x="27.7" y="78.5">RV1</text>
<text x="28" y="80.8">10k</text>
<text x="48.8" y="82.2">RPW</text>
<text x="48.8" y="79.6">WPW</text>
<text x="64.4" y="82.2">HLD</text>
<text x="99.8" y="80.3">GND</text>
<text x="145.6" y="81">R11</text>
<text x="145.6" y="83.4">5k6</text>
<text x="163.4" y="80.3">74HCT123</text>
<text x="17.2" y="89.1">GND</text>
<text x="64.6" y="87.2">HLT</text>
<text x="161" y="84.7">Cext</text>
<text x="161" y="87.2">RCext</text>
<text x="172.9" y="84.7">Q</text>
<text x="48.8" y="94.9">CS</text>
<text x="57.9" y="92.3">RAW_READ</text>
<text x="146.7" y="92.3">C15</text>
<text x="146.8" y="94.7">33p</text>
<text x="161" y="94.9">B</text>
<text x="161" y="92.3">A</text>
<text x="168.3" y="95.8" transform="rotate(-90 168.3 95.8)">Clr</text>
<text x="172.9" y="94.9">Q</text>
<text x="48.8" y="97.4">WE</text>
<text x="48.8" y="99.9">RE</text>
<text x="48.8" y="102.5">A0</text>
<text x="48.8" y="105">A1</text>
<text x="48.8" y="107.6">DAL0</text>
<text x="84.1" y="107.2">J5</text>
<text x="141.7" y="103.1">GND</text>
<text x="48.8" y="110.1">DAL1</text>
<text x="48.8" y="112.6">DAL2</text>
<text x="64.4" y="112.6">ENP</text>
<text x="75" y="109.5">Conn_02x02_Odd_Even</text>
<text x="142.3" y="109.6">+5V</text>
<text x="48.8" y="115.2">DAL3</text>
<text x="48.8" y="117.7">DAL4</text>
<text x="63.7" y="117.7">TG43</text>
<text x="145.6" y="119.1">R16</text>
<text x="166.6" y="118.6">U10A</text>
<text x="225.5" y="119.6">GND</text>
<text x="48.8" y="120.3">DAL5</text>
<text x="48.8" y="122.8">DAL6</text>
<text x="48.8" y="125.3">DAL7</text>
<text x="62.6" y="125.3">INTRQ</text>
<text x="63.1" y="122.8">DDEN</text>
<text x="92.2" y="120.9">GND</text>
<text x="145.7" y="121.5">100k</text>
<text x="162.3" y="125.3">RCext</text>
<text x="164.6" y="120.9">74HCT123</text>
<text x="174.1" y="125.3">Q</text>
<text x="48.8" y="127.9">5/8</text>
<text x="59.1" y="129.3" transform="rotate(-90 59.1 129.3)">VSS</text>
<text x="64.1" y="127.9">DRQ</text>
<text x="146" y="131.6">1u</text>
<text x="146" y="129.3">C12</text>
<text x="162.3" y="127.9">Cext</text>
<text x="44.5" y="137.5">+5V</text>
<text x="162.3" y="133">A</text>
<text x="162.3" y="135.5">B</text>
<text x="169.5" y="136.4" transform="rotate(-90 169.5 136.4)">Clr</text>
<text x="174.1" y="135.5">Q</text>
<text x="49.2" y="143.2">U14</text>
<text x="56.6" y="139.9">GND</text>
<text x="77.7" y="143.8">U17A</text>
<text x="141.7" y="138.7">GND</text>
<text x="39.1" y="149.5">D0</text>
<text x="48.5" y="145.7">74LS174</text>
<text x="50" y="149.5">Q0</text>
<text x="76.9" y="146.1">74LS38</text>
<text x="39.1" y="152">D1</text>
<text x="39.1" y="154.6">D2</text>
<text x="46.4" y="151" transform="rotate(-90 46.4 151)">VCC</text>
<text x="50" y="152">Q1</text>
<text x="50" y="154.6">Q2</text>
<text x="39.1" y="157.1">D3</text>
<text x="39.1" y="159.6">D4</text>
<text x="50" y="157.1">Q3</text>
<text x="50" y="159.6">Q4</text>
<text x="76.9" y="158.8">74LS38</text>
<text x="77.7" y="156.5">U17B</text>
<text x="39.1" y="162.2">D5</text>
<text x="39.1" y="167.3">Cp</text>
<text x="50" y="162.2">Q5</text>
<text x="39.1" y="172.3">Mr</text>
<text x="46.4" y="173.2" transform="rotate(-90 46.4 173.2)">GND</text>
<text x="76.9" y="171.5">74LS38</text>
<text x="77.7" y="169.2">U17C</text>
<text x="43.9" y="184.4">GND</text>
<text x="76.9" y="184.2">74LS38</text>
<text x="77.7" y="181.9">U17D</text>
<text x="92.5" y="184.7">J10</text>
<text x="83.9" y="187">Conn_02x02_Odd_Even</text>
</g>
<g font-size="1.8" fill="#0000c2">
<text x="119.4" y="17.8">Out to FDD</text>
<text x="142.2" y="17.8">In from FDD</text>
<text x="78.7" y="99.2">Write precompensation</text>
<text x="78.7" y="101.3">No link: always</text>
<text x="78.7" y="103.3">1-2: never</text>
<text x="78.7" y="105.4">1-3: for track&gt;43</text>
<text x="20.3" y="130.8">(Later VFC versions)</text>
<text x="218.4" y="128.6">DRIVE</text>
<text x="218.4" y="130.7">Teac FD-55</text>
<text x="243.9" y="130.7">READY</text>
<text x="218.4" y="132.7">Pertec FD250</text>
<text x="218.4" y="134.8">Micropolis 1015</text>
<text x="232.3" y="134.8">READY</text>
<text x="245" y="132.7">unused</text>
<text x="218.4" y="138.9">Use &quot;L5 (DISK READY)&quot; to route READY or to select internal</text>
<text x="218.4" y="141">READY generation</text>
<text x="109.2" y="147.3">Out to FDD</text>
<text x="87.6" y="182.9">&quot;L5 (DISK READY)&quot;</text>
<text x="109.2" y="189.2">In from FDD</text>
</g>
<g font-size="1.8">
<text x="119.4" y="22.9">IDEN</text>
<text x="119.4" y="35.6">IWAT</text>
<text x="119.4" y="30.5">ISTEP</text>
<text x="148.3" y="33">IRDATA</text>
<text x="149.8" y="30.5">ITRK0</text>
<text x="159.2" y="35.6">HEAD_LOAD</text>
<text x="212.1" y="30.5">BITRK0</text>
<text x="212.1" y="33">BIRDATA</text>
<text x="212.1" y="35.6">BHEAD_LOAD</text>
<text x="149" y="40.6">IINDEX</text>
<text x="212.1" y="40.6">BIINDEX</text>
<text x="119.4" y="43.2">ISSLT</text>
<text x="147.9" y="43.2">IWPROT</text>
<text x="212.1" y="43.2">BIWPROT</text>
<text x="119.4" y="48.3">IWDATA</text>
<text x="119.4" y="55.9">IDIR</text>
<text x="77.5" y="68.6">BITRK0</text>
<text x="77.5" y="73.7">BIINDEX</text>
<text x="77.5" y="76.2">BIWPROT</text>
<text x="250.2" y="76.2">ISLT3</text>
<text x="77.5" y="81.3">HEAD_LOAD</text>
<text x="250.2" y="83.8">ISLT1</text>
<text x="250.2" y="81.3">ISLT0</text>
<text x="250.2" y="78.7">IINDEX</text>
<text x="77.5" y="86.4">HLT</text>
<text x="121.6" y="87.6">BIRDATA</text>
<text x="250.2" y="86.4">ISLT2</text>
<text x="250.2" y="88.9">IDEN</text>
<text x="77.5" y="91.4">RAW_READ</text>
<text x="188" y="94">RAW_READ</text>
<text x="250.2" y="94">ISTEP</text>
<text x="250.2" y="91.4">IDIR</text>
<text x="250.2" y="99.1">IWAT</text>
<text x="250.2" y="96.5">IWDATA</text>
<text x="250.2" y="101.6">ITRK0</text>
<text x="250.2" y="106.7">IRDATA</text>
<text x="250.2" y="104.1">IWPROT</text>
<text x="250.2" y="111.8">SPACE_READY</text>
<text x="250.2" y="109.2">ISSLT</text>
<text x="117.2" y="125.7">BHEAD_LOAD</text>
<text x="41.9" y="133.3">EIGHTINCH</text>
<text x="189.2" y="134.6">HLT</text>
<text x="63.5" y="142.2">DDEN</text>
<text x="107.9" y="151.1">ISLT0</text>
<text x="107.9" y="163.8">ISLT1</text>
<text x="107.9" y="176.5">ISLT2</text>
<text x="107.9" y="184.1">ISLT3</text>
<text x="43.6" y="191.8">BHEAD_LOAD</text>
<text x="107.9" y="191.8">SPACE_READY</text>
</g>
<text font-size=".7" fill="#0000c2" x="81.3" y="62.3">EPCOS DC film 5mm pitch</text>
</svg>
